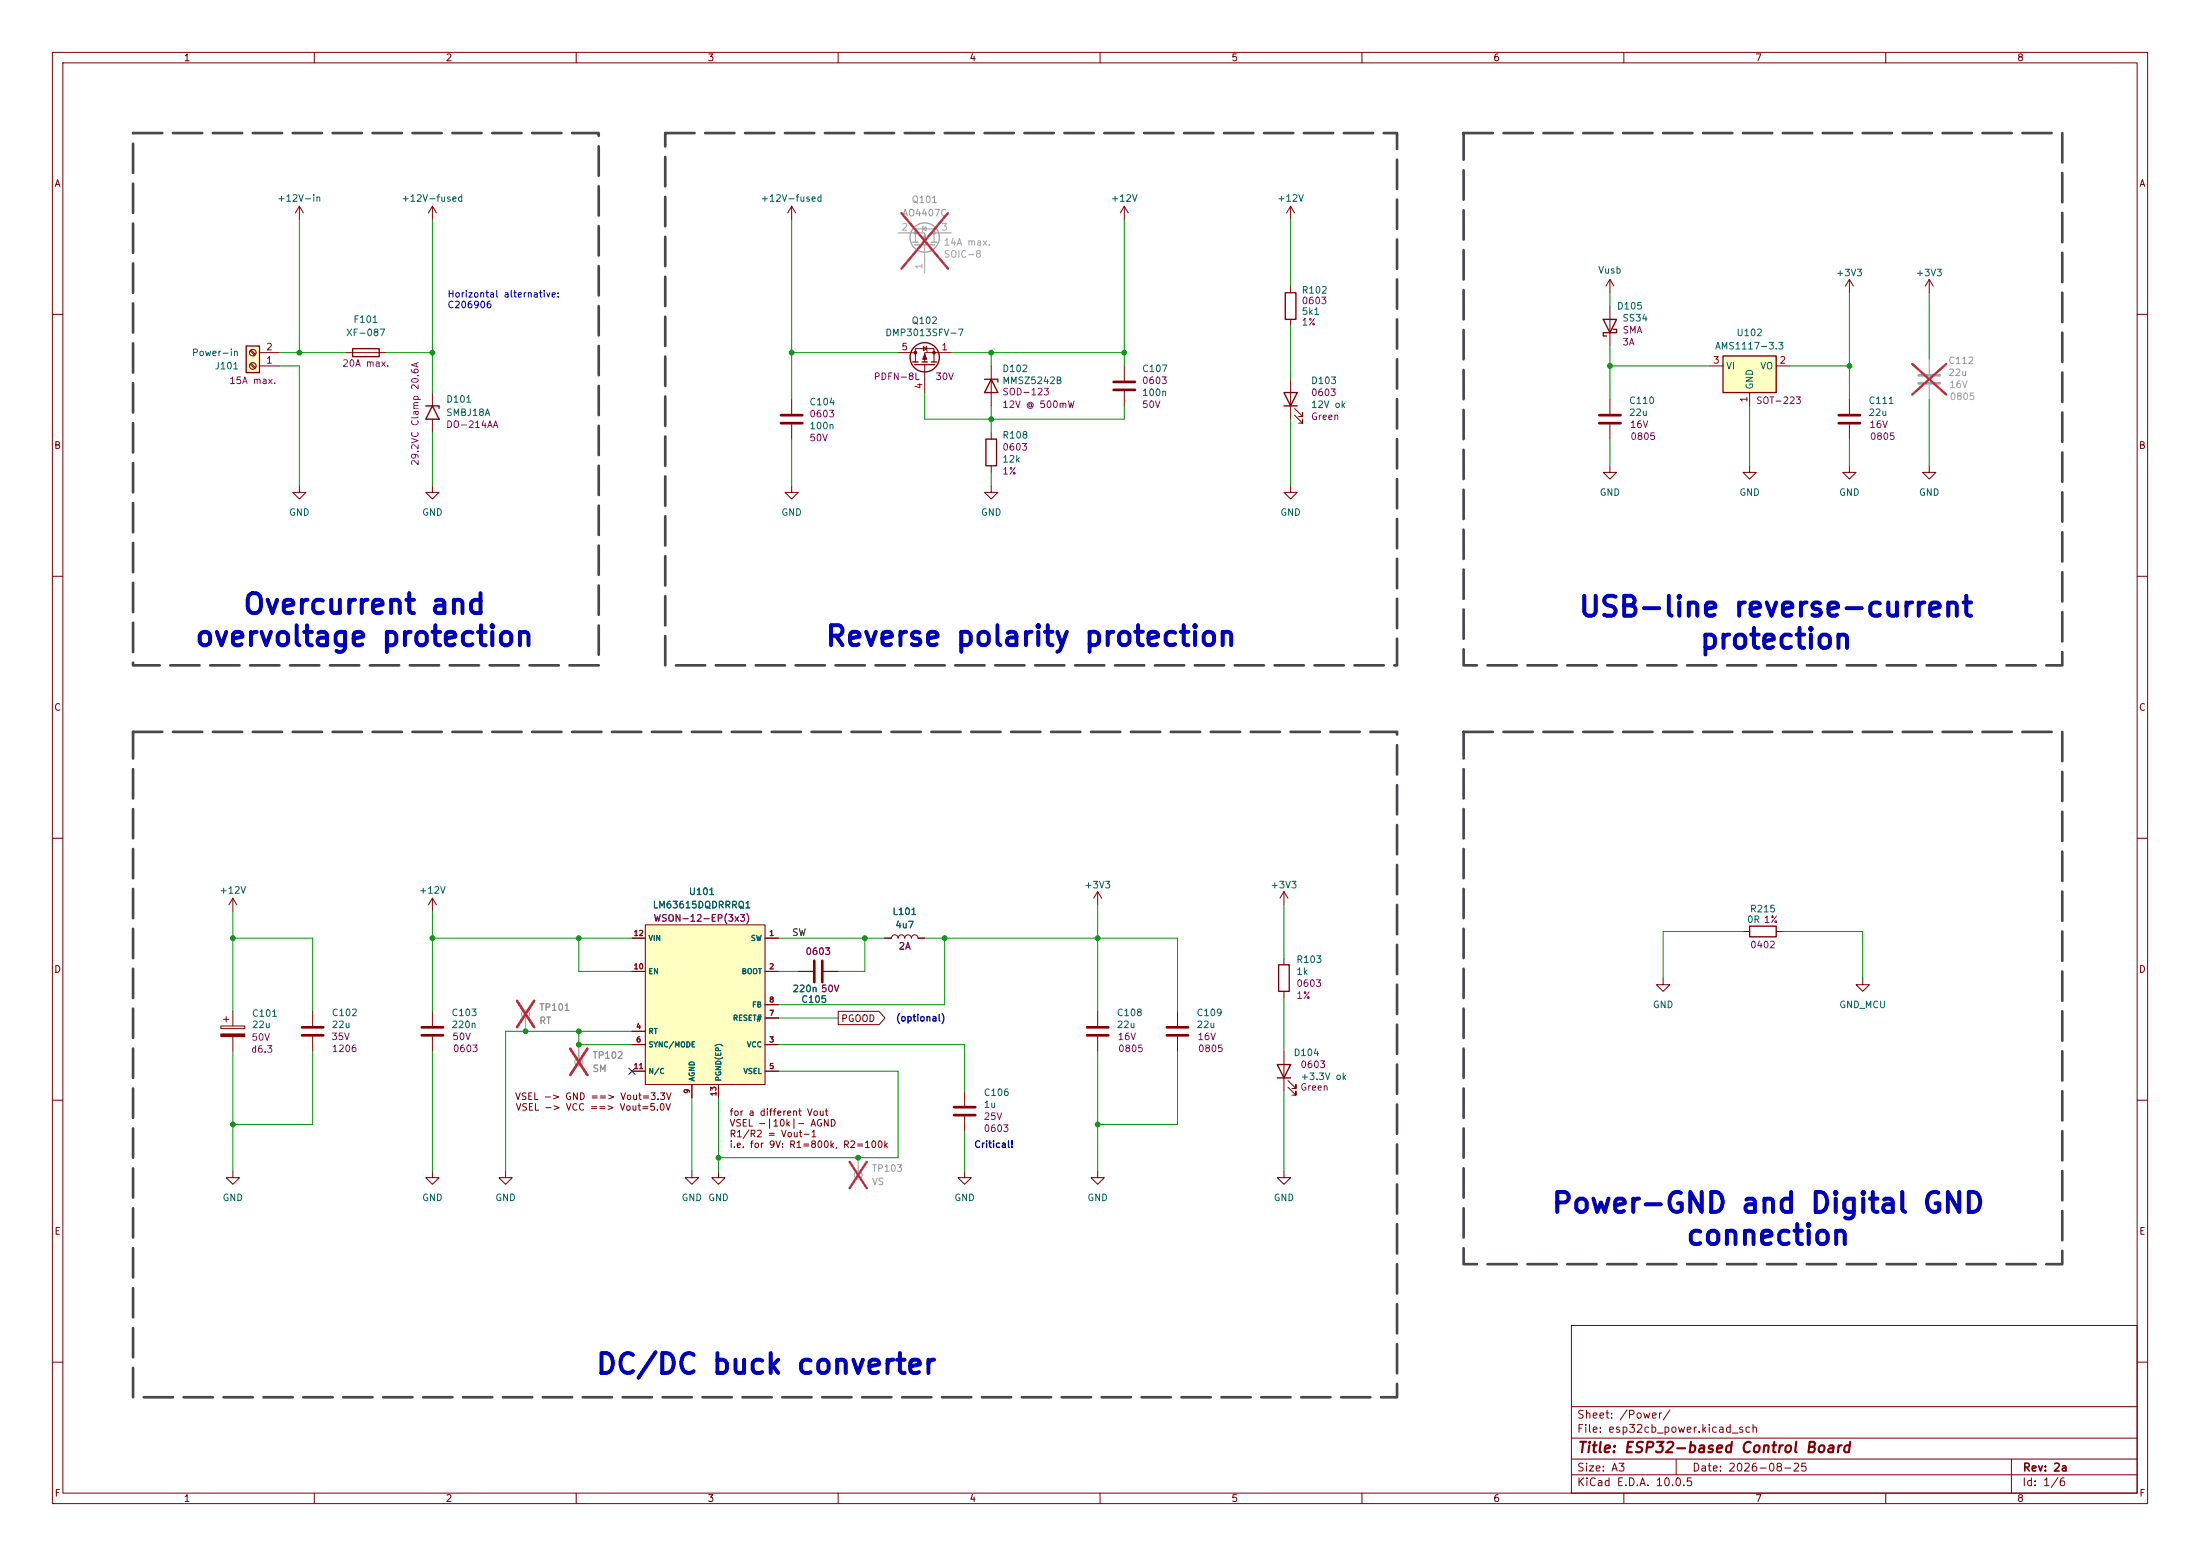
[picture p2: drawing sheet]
<svg xmlns="http://www.w3.org/2000/svg" width="420mm" height="297mm" viewBox="0 0 420 297" stroke-linecap="round" stroke-linejoin="round" font-family="sans-serif">
<g fill="none" stroke="#840000" stroke-width=".19">
<path d="M10 10h400v277h-400zM12 12h396v273h-396zM60 10v2M110 10v2M160 10v2M210 10v2M260 10v2M310 10v2M360 10v2M10 60h2M408 60h2M10 110h2"/>
<path d="M408 110h2M10 160h2M408 160h2M245.1 182.9v1.3M245.1 189.2v1.3M10 210h2M408 210h2M300 253h108v32h-108zM10 260h2M300 278.5h108M300 274.5h108M300 268.5h108"/>
<path d="M320 278.5v3M384 278.5v6.5M408 260h2M60 285v2M110 285v2M160 285v2M210 285v2M260 285v2M300 281.5h108M310 285v2M360 285v2"/>
</g>
<path d="M244.1 184.2h2v5h-2z" fill="none" stroke="#840000" stroke-width=".25"/>
<path d="M328.9 67.9h10.2v7h-10.2z" fill="#ffffc2"/>
<path d="M328.9 67.9h10.2v7h-10.2zM243.8 203.2h2.6l-1.3 2.5zM243.8 205.7h2.6" fill="none" stroke="#840000" stroke-width=".25"/>
<g fill="none" stroke="#840000" stroke-width=".19">
<path d="M326.4 69.9h2.5M334 74.9v2.6M339.1 69.9h2.5M307.3 88.9v1.3h1.3l-1.3 1.2-1.2-1.2h1.2M44.4 171.5l-.7 1.2M44.4 171.5l.8 1.2M44.4 171.5v2.5M82.5 171.5v2.5M82.5 171.5l-.7 1.2M82.5 171.5l.8 1.2M168.9 179.1h1.3a.64 .64 0 0 1 .6-.7 .64 .64 0 0 1 .6 .7 .64 .64 0 0 1 .7-.7 .64 .64 0 0 1 .6 .7 .64 .64 0 0 1 .7-.7 .64 .64 0 0 1 .6 .7 .64 .64 0 0 1 .6-.7 .64 .64 0 0 1 .7 .7h1.2M209.5 170.2v2.5"/>
<path d="M209.5 170.2l-.7 1.3M209.5 170.2l.8 1.3M245.1 170.2v2.5M245.1 170.2l-.8 1.3M245.1 170.2l.8 1.3M42.2 195.8h4.5v.5h-4.5zM42.7 194.6h1M43.2 194.1v1M44.4 193v2.8M44.4 197.9v2.8M59.7 193v2.8M59.7 197.9v2.8"/>
<path d="M82.5 193v2.8M82.5 197.9v2.8M152.4 185.4h2.8M157.2 185.4h2.8M209.5 193v2.8M209.5 197.9v2.8M224.8 193v2.8M224.8 197.9v2.8M245.1 200.7v7.6M245.9 207.5l1.5 1.5v-.7v.7h-.8M245.9 206.2l1.5 1.6v-.8v.8h-.8M44.4 223.5v1.3h1.3l-1.3 1.3-1.2-1.3h1.2"/>
<path d="M82.5 223.5v1.3h1.3l-1.3 1.3-1.2-1.3h1.2M96.5 223.5v1.3h1.3l-1.3 1.3-1.3-1.3h1.3M132.1 223.5v1.3h1.2l-1.2 1.3-1.3-1.3h1.3M137.2 223.5v1.3h1.2l-1.2 1.3-1.3-1.3h1.3M184.1 223.5v1.3h1.3l-1.3 1.3-1.2-1.3h1.2M209.5 223.5v1.3h1.3l-1.3 1.3-1.2-1.3h1.2M245.1 223.5v1.3h1.3l-1.3 1.3-1.3-1.3h1.3"/>
</g>
<g fill="none" stroke="#a1a1a1" stroke-width=".19">
<path d="M100.3 194.3v2.6M110.5 199.4v2.5M163.8 221v2.5"/>
<circle cx="100.3" cy="193.5" r=".76"/>
<circle cx="110.5" cy="202.7" r=".76"/>
<circle cx="163.8" cy="224.3" r=".76"/>
</g>
<path d="M98.7 191l3.3 5.1M102 191l-3.3 5.1M108.9 200.2l3.2 5M112.1 200.2l-3.2 5M162.2 221.8l3.3 5M165.5 221.8l-3.3 5" fill="none" stroke="#e12e31" stroke-width=".46"/>
<path d="M57.7 196.1h4M57.7 197.6h4M80.5 196.1h4.1M80.5 197.6h4.1M155.4 183.4v4.1M157 183.4v4.1M207.5 196.1h4.1M207.5 197.6h4.1M222.8 196.1h4M222.8 197.6h4" fill="none" stroke="#840000" stroke-width=".51"/>
<path d="M42.2 197.4h4.5v.5h-4.5z" fill="#840000" stroke="#840000" stroke-width=".19"/>
<path d="M123.2 176.5h22.8v30.5h-22.8z" fill="#ffffc2"/>
<g fill="none" stroke="#840000" stroke-width=".19">
<path d="M151.1 39.4v2.5M151.1 39.4l-.7 1.2M151.1 39.4l.8 1.2M214.6 39.4v2.5M214.6 39.4l-.7 1.2M214.6 39.4l.8 1.2M246.4 39.4v2.5M246.4 39.4l-.8 1.2M246.4 39.4l.7 1.2M246.4 54.6v1.3M151.1 76.2v2.8M171.4 67.3h3.4"/>
<path d="M174.8 69.1v-2.6h3.5v2.6M176.3 66.2l.6 .3-.6 .4zM176.5 69.6v5.3M176.8 66l.2 1.1M181.6 67.3h-5.1v1.8M189.2 69.9v7.6M214.6 69.9v2.7M214.6 74.7v2.8M246.4 61v1.2M246.4 72.4v7.6M247.1 79.2l1.6 1.6v-.8v.8h-.8M247.1 78l1.6 1.5v-.8v.8h-.8"/>
<path d="M151.1 92.7v1.3h1.3l-1.3 1.3-1.2-1.3h1.2M151.1 81v2.8M189.2 92.7v1.3h1.3l-1.3 1.3-1.2-1.3h1.2M189.2 82.6v1.2M189.2 88.9v1.3M246.4 92.7v1.3h1.2l-1.2 1.3-1.3-1.3h1.3M120.6 179.1h2.6M123.2 176.5h22.8v30.5h-22.8zM146 179.1h2.6M120.6 185.4h2.6M120.6 199.4h2.6M120.6 196.9h2.6"/>
<path d="M146 185.4h2.6M146 199.4h2.6M146 194.3h2.6M146 191.8h2.6M120.6 204.5h2.6M132.1 207v2.6M137.2 207v2.6M146 204.5h2.6M184.1 208.3v2.8M184.1 213.1v2.8"/>
</g>
<path d="M149.1 79.2h4.1M212.6 74.4h4.1M212.6 72.9h4.1M149.1 80.8h4.1M182.1 211.3h4.1M182.1 212.9h4.1" fill="none" stroke="#840000" stroke-width=".51"/>
<g fill="none" stroke="#840000" stroke-width=".25">
<path d="M245.4 55.9h2v5.1h-2zM174.2 69.1h1.1M174.6 69.6h3.8M176 69.1h1M177.8 69.1h1M188 72.4h2.5v.5M189.2 72.4l1.3 2.5h-2.5zM245.1 74.9h2.5l-1.2 2.6zM245.1 77.5h2.5M188.2 83.8h2v5.1h-2z"/>
<circle cx="176.5" cy="68.2" r="2.79"/>
</g>
<g fill="none" stroke="#a1a1a1" stroke-width=".25">
<path d="M174.2 46.2h1.1M174.6 46.7h3.8M176 46.2h1M177.8 46.2h1"/>
<circle cx="176.5" cy="45.3" r="2.79"/>
</g>
<path d="M171.4 44.5h5.1v1.7M174.8 46.2v-2.5h3.5v2.5M176.1 43.7l.7-.4v.8zM176.3 43.2l-.3 1M176.5 46.7v5.4M178.3 44.5h3.3" fill="none" stroke="#a1a1a1" stroke-width=".19"/>
<g fill="#a1a1a1" stroke="#a1a1a1" stroke-width=".19">
<path d="M176.5 44.7l.4 1h-.8z"/>
<circle cx="178.3" cy="44.4" r=".25"/>
<circle cx="174.8" cy="44.4" r=".25"/>
</g>
<path d="M172.1 40.7l8.9 10.6M181 40.7l-8.9 10.6" fill="none" stroke="#e12e31" stroke-width=".46"/>
<g fill="#840000" stroke="#840000" stroke-width=".19">
<path d="M176.5 67.6l.4 1h-.8z"/>
<circle cx="174.8" cy="67.3" r=".25"/>
<circle cx="178.3" cy="67.3" r=".25"/>
</g>
<path d="M47 66h2.5v5.1h-2.5z" fill="#ffffc2"/>
<path d="M47 66h2.5v5.1h-2.5zM67.3 66.5h5.1v1.6h-5.1zM81.3 77.5h2.5v.5M82.5 77.5l1.3 2.5h-2.5zM306.1 61h2.5l-1.3 2.5zM308 62.9h.6v.6h-2.5v.6h.6M334 176.8h5.1v2h-5.1z" fill="none" stroke="#840000" stroke-width=".25"/>
<g fill="none" stroke="#840000" stroke-width=".19">
<path d="M57.1 39.4l-.7 1.2M57.1 39.4l.8 1.2M57.1 39.4v2.5M82.5 39.4v2.5M82.5 39.4l-.7 1.2M82.5 39.4l.8 1.2M307.3 53.3v2.6M307.3 58.4v7.6M307.3 53.3l-.7 1.3M307.3 53.3l.8 1.3M353.1 53.3v2.6M353.1 53.3l-.8 1.3"/>
<path d="M353.1 53.3l.7 1.3M368.3 53.3l-.8 1.3M368.3 53.3l.8 1.3M368.3 53.3v2.6M47.8 69.5l.8 .9M47.8 67l.8 .8M47.9 69.3l.9 .9M47.9 66.8l.9 .8M49.5 69.9h3.8M49.5 67.3h3.8M66 67.3h7.7M82.5 74.9v2.6"/>
<path d="M307.3 76.2v2.8M353.1 76.2v2.8M57.1 92.7v1.3h1.3l-1.3 1.3-1.2-1.3h1.2M82.5 92.7v1.3h1.3l-1.3 1.3-1.2-1.3h1.2M82.5 80v2.6M307.3 81v2.8M334 88.9v1.3h1.3l-1.3 1.2-1.3-1.2h1.3M353.1 88.9v1.3h1.2l-1.2 1.2-1.3-1.2h1.3M353.1 81v2.8M368.3 88.9v1.3h1.3l-1.3 1.2-1.3-1.2h1.3M120.6 179.1h2.6M146 179.1h2.6"/>
<path d="M168.9 179.1h1.3M175.3 179.1h1.2M332.7 177.8h1.3M339.1 177.8h1.3M120.6 185.4h2.6M120.6 199.4h2.6M120.6 196.9h2.6M146 185.4h2.6M146 199.4h2.6M146 194.3h2.6M146 191.8h2.6M152.4 185.4h2.8"/>
<path d="M157.2 185.4h2.8M160 193h7.8l1.1 1.3-1.1 1.3h-7.8zM317.5 186.7v1.3h-1.3l1.3 1.2 1.3-1.2h-1.3M355.6 186.7v1.3h-1.3l1.3 1.2 1.3-1.2h-1.3M120.6 204.5h2.6M132.1 207v2.6M137.2 207v2.6M146 204.5h2.6"/>
<circle cx="48.3" cy="67.3" r=".63"/>
<circle cx="48.3" cy="69.8" r=".63"/>
</g>
<path d="M305.3 79.2h4.1M351 79.2h4.1M305.3 80.8h4.1M351 80.8h4.1" fill="none" stroke="#840000" stroke-width=".51"/>
<path d="M366.3 71.6h4M366.3 73.2h4" fill="none" stroke="#a1a1a1" stroke-width=".51"/>
<path d="M368.3 68.6v2.8M368.3 73.4v2.8M100.3 194.3v2.6M110.5 199.4v2.5" fill="none" stroke="#a1a1a1" stroke-width=".19"/>
<path d="M365.1 69.5l6.4 5.8M371.5 69.5l-6.4 5.8M98.7 191l3.3 5.1M102 191l-3.3 5.1M108.9 200.2l3.2 5M112.1 200.2l-3.2 5" fill="none" stroke="#e12e31" stroke-width=".46"/>
<g fill="none" stroke="#009600" stroke-width=".19">
<path d="M57.1 41.9v25.4M82.5 41.9v33M151.1 41.9v34.3M214.6 41.9v28M246.4 41.9v12.7M307.3 55.9v2.5M353.1 55.9v20.3M368.3 55.9v12.7M53.3 69.9h3.8v22.8M53.3 67.3h12.7M73.7 67.3h8.8M151.1 67.3h20.3"/>
<path d="M176.5 74.9v5.1h38.1v-2.5M181.6 67.3h33M189.2 67.3v2.6M189.2 77.5v5.1M246.4 62.2v10.2M307.3 69.9h19.1M307.3 66v10.2M334 77.5v11.4M341.6 69.9h11.5M368.3 76.2v12.7M82.5 82.6v10.1M151.1 83.8v8.9"/>
<path d="M189.2 90.2v2.5M246.4 80v12.7M307.3 83.8v5.1M353.1 83.8v5.1M44.4 179.1h15.3v13.9M44.4 174v19M82.5 174v19M82.5 179.1h38.1M110.5 179.1v6.3h10.1M148.6 179.1h20.3M165.1 179.1v6.3h-5.1M176.5 179.1h48.3v13.9"/>
<path d="M180.3 179.1v12.7h-31.7M209.5 172.7v20.3M245.1 172.7v10.2M332.7 177.8h-15.2v8.9M340.4 177.8h15.2v8.9M110.5 196.9v2.5h10.1M120.6 196.9h-24.1v26.6M148.6 199.4h35.5v8.9M148.6 194.3h11.4M148.6 185.4h3.8M245.1 190.5v10.2M44.4 200.7v22.8"/>
<path d="M59.7 200.7v13.9h-15.3M82.5 200.7v22.8M132.1 209.6v13.9M137.2 209.6v13.9M148.6 204.5h22.8v16.5h-34.2M184.1 215.9v7.6M209.5 200.7v22.8M224.8 200.7v13.9h-15.3M245.1 208.3v15.2"/>
</g>
<path d="M120 203.9l1.3 1.2M121.3 203.9l-1.3 1.2" fill="none" stroke="#000084" stroke-width=".19"/>
<path d="M25.4 25.4h88.9v101.6h-88.9zM127 25.4h139.7v101.6h-139.7zM279.4 25.4h114.3v101.6h-114.3zM25.4 139.7h241.3v127h-241.3zM279.4 139.7h114.3v101.6h-114.3z" fill="none" stroke="#484848" stroke-width=".51" stroke-dasharray="5.6 2"/>
<g fill="#009600" stroke="#009600" stroke-width=".19">
<circle cx="82.5" cy="67.3" r=".46"/>
<circle cx="57.1" cy="67.3" r=".46"/>
<circle cx="163.8" cy="221" r=".46"/>
<circle cx="137.2" cy="221" r=".46"/>
<circle cx="209.5" cy="214.6" r=".46"/>
<circle cx="209.5" cy="179.1" r=".46"/>
<circle cx="82.5" cy="179.1" r=".46"/>
<circle cx="110.5" cy="199.4" r=".46"/>
<circle cx="44.4" cy="214.6" r=".46"/>
<circle cx="110.5" cy="196.9" r=".46"/>
<circle cx="44.4" cy="179.1" r=".46"/>
<circle cx="100.3" cy="196.9" r=".46"/>
<circle cx="110.5" cy="179.1" r=".46"/>
<circle cx="165.1" cy="179.1" r=".46"/>
<circle cx="180.3" cy="179.1" r=".46"/>
<circle cx="353.1" cy="69.9" r=".46"/>
<circle cx="307.3" cy="69.9" r=".46"/>
<circle cx="151.1" cy="67.3" r=".46"/>
<circle cx="189.2" cy="80" r=".46"/>
<circle cx="214.6" cy="67.3" r=".46"/>
<circle cx="189.2" cy="67.3" r=".46"/>
</g>
<g font-size="3.8" fill="#0000c2">
<text x="46.2" y="118.2">Overcurrent and</text>
<text x="301.2" y="118.7">USB-line reverse-current</text>
<text x="37" y="124.3">overvoltage protection</text>
<text x="157.4" y="124.3">Reverse polarity protection</text>
<text x="324.3" y="124.8">protection</text>
<text x="296" y="232.5">Power-GND and Digital GND</text>
<text x="321.7" y="238.6">connection</text>
<text x="113.5" y="263.2">DC/DC buck converter</text>
</g>
<text font-size="2" fill="#840000" x="301" y="277.8">Title: ESP32-based Control Board</text>
<g font-size="1.5" fill="#840000">
<text x="300.9" y="273.8">File: esp32cb_power.kicad_sch</text>
<text x="300.9" y="271.1">Sheet: /Power/</text>
<text x="300.9" y="281.2">Size: A3</text>
<text x="322.9" y="281.2">Date: 2026-08-25</text>
<text x="386" y="281.2">Rev: 2a</text>
<text x="300.9" y="284">KiCad E.D.A. 10.0.5</text>
<text x="385.9" y="284">Id: 1/6</text>
</g>
<g font-size="1.3" fill="#840000">
<text x="35" y="12">1</text>
<text x="85" y="12">2</text>
<text x="135" y="12">3</text>
<text x="185" y="12">4</text>
<text x="235" y="12">5</text>
<text x="285" y="12">6</text>
<text x="335" y="12">7</text>
<text x="385" y="12">8</text>
<text x="10.3" y="36">A</text>
<text x="408.3" y="36">A</text>
<text x="10.2" y="86">B</text>
<text x="408.2" y="86">B</text>
<text x="10.2" y="136">C</text>
<text x="408.2" y="136">C</text>
<text x="10.2" y="186">D</text>
<text x="408.2" y="186">D</text>
<text x="160.5" y="195.4">PGOOD</text>
<text x="98.2" y="210.3">VSEL -&gt; GND ==&gt; Vout=3.3V</text>
<text x="98.3" y="212.3">VSEL -&gt; VCC ==&gt; Vout=5.0V</text>
<text x="139.2" y="213.3">for a different Vout</text>
<text x="139.2" y="215.3">VSEL -|10k|- AGND</text>
<text x="139.2" y="217.4">R1/R2 = Vout-1</text>
<text x="139.2" y="219.4">i.e. for 9V: R1=800k, R2=100k</text>
<text x="10.3" y="236">E</text>
<text x="408.3" y="236">E</text>
<text x="10.3" y="286">F</text>
<text x="35" y="287">1</text>
<text x="85" y="287">2</text>
<text x="135" y="287">3</text>
<text x="185" y="287">4</text>
<text x="235" y="287">5</text>
<text x="285" y="287">6</text>
<text x="335" y="287">7</text>
<text x="385" y="287">8</text>
<text x="408.3" y="286">F</text>
</g>
<g font-size="1.3" fill="#006464">
<text x="52.8" y="38.8">+12V-in</text>
<text x="76.5" y="38.8">+12V-fused</text>
<text x="145.1" y="38.8">+12V-fused</text>
<text x="212" y="38.8">+12V</text>
<text x="243.7" y="38.8">+12V</text>
<text x="305" y="52.5">Vusb</text>
<text x="350.4" y="53">+3V3</text>
<text x="365.6" y="53">+3V3</text>
<text x="248.4" y="56.3">R102</text>
<text x="308.6" y="59.4">D105</text>
<text x="66" y="64.5">XF-087</text>
<text x="67.4" y="61.9">F101</text>
<text x="168.9" y="64.5">DMP3013SFV-7</text>
<text x="173.9" y="62.2">Q102</text>
<text x="248.4" y="60.4">5k1</text>
<text x="309.6" y="61.7">SS34</text>
<text x="331.4" y="64.5">U102</text>
<text x="36.5" y="68.3">Power-in</text>
<text x="40.9" y="70.8">J101</text>
<text x="191.2" y="71.3">D102</text>
<text x="217.9" y="71.3">C107</text>
<text x="327.3" y="67">AMS1117-3.3</text>
<text x="329.4" y="70.8">VI</text>
<text x="335.9" y="70.8">VO</text>
<text x="85.1" y="77.2">D101</text>
<text x="154.4" y="77.7">C104</text>
<text x="191.2" y="73.6">MMSZ5242B</text>
<text x="217.9" y="75.9">100n</text>
<text x="250.2" y="73.6">D103</text>
<text x="310.9" y="77.4">C110</text>
<text x="335" y="74.4" transform="rotate(-90 335 74.4)">GND</text>
<text x="356.6" y="77.4">C111</text>
<text x="85.1" y="79.7">SMBJ18A</text>
<text x="154.4" y="82.2">100n</text>
<text x="250.2" y="78.2">12V ok</text>
<text x="310.9" y="79.7">22u</text>
<text x="356.6" y="79.7">22u</text>
<text x="191.2" y="84">R108</text>
<text x="191.2" y="88.6">12k</text>
<text x="305.3" y="94.9">GND</text>
<text x="331.9" y="94.9">GND</text>
<text x="351" y="94.9">GND</text>
<text x="366.2" y="94.9">GND</text>
<text x="55.1" y="98.8">GND</text>
<text x="80.5" y="98.8">GND</text>
<text x="149.1" y="98.8">GND</text>
<text x="187.2" y="98.8">GND</text>
<text x="244.3" y="98.8">GND</text>
<text x="41.8" y="170.9">+12V</text>
<text x="79.9" y="170.9">+12V</text>
<text x="124.5" y="173.7">LM63615DQDRRRQ1</text>
<text x="131.4" y="171.1">U101</text>
<text x="206.9" y="169.9">+3V3</text>
<text x="242.4" y="169.9">+3V3</text>
<text x="170.3" y="175">L101</text>
<text x="170.8" y="177.5">4u7</text>
<text x="333.4" y="176.5">0R 1%</text>
<text x="334" y="174.4">R215</text>
<text x="247.4" y="184.1">R103</text>
<text x="151.2" y="189.7">220n 50V</text>
<text x="152.9" y="191.7">C105</text>
<text x="247.4" y="186.4">1k</text>
<text x="48" y="194.4">C101</text>
<text x="48" y="196.5">22u</text>
<text x="63.2" y="194.3">C102</text>
<text x="63.2" y="196.5">22u</text>
<text x="86.1" y="194.3">C103</text>
<text x="86.1" y="196.5">220n</text>
<text x="213.1" y="194.3">C108</text>
<text x="213.1" y="196.5">22u</text>
<text x="228.3" y="194.3">C109</text>
<text x="228.3" y="196.5">22u</text>
<text x="315.4" y="192.7">GND</text>
<text x="351" y="192.7">GND_MCU</text>
<text x="246.9" y="201.9">D104</text>
<text x="187.7" y="209.5">C106</text>
<text x="248.2" y="206.4">+3.3V ok</text>
<text x="187.7" y="211.8">1u</text>
<text x="42.4" y="229.6">GND</text>
<text x="80.5" y="229.6">GND</text>
<text x="94.5" y="229.6">GND</text>
<text x="130" y="229.6">GND</text>
<text x="135.1" y="229.6">GND</text>
<text x="182.1" y="229.6">GND</text>
<text x="207.5" y="229.6">GND</text>
<text x="243" y="229.6">GND</text>
</g>
<g font-size="1.3" fill="#989898">
<text x="172.1" y="41.6">AO4407C</text>
<text x="173.9" y="39.1">Q101</text>
<text x="371.8" y="69.8">C112</text>
<text x="371.8" y="72.1">22u</text>
<text x="102.9" y="193.2">TP101</text>
<text x="102.9" y="195.8">RT</text>
<text x="113" y="202.4">TP102</text>
<text x="113" y="204.9">SM</text>
<text x="166.4" y="224">TP103</text>
<text x="166.4" y="226.5">VS</text>
</g>
<g font-size="1.3" fill="#aaa">
<text x="172" y="44.3">2</text>
<text x="179.6" y="44.3">3</text>
<text x="176.4" y="51.5" transform="rotate(-90 176.4 51.5)">1</text>
</g>
<g font-size="1.3" fill="#a1a1a1">
<text x="180.1" y="47.2">14A max.</text>
<text x="180.1" y="49.5">SOIC-8</text>
<text x="372" y="74.4">16V</text>
<text x="372.1" y="76.7">0805</text>
</g>
<g font-size="1.3" fill="#0000c2">
<text x="85.3" y="57.1">Horizontal alternative:</text>
<text x="85.3" y="59.1">C206906</text>
<text x="170.9" y="195.3">(optional)</text>
<text x="185.9" y="219.4">Critical!</text>
</g>
<g font-size="1.3" fill="#840084">
<text x="248.4" y="58.4">0603</text>
<text x="248.4" y="62.4">1%</text>
<text x="309.7" y="64">SMA</text>
<text x="65.2" y="70.3">20A max.</text>
<text x="309.6" y="66.2">3A</text>
<text x="43.7" y="73.6">15A max.</text>
<text x="166.7" y="72.8">PDFN-8L</text>
<text x="178.5" y="72.8">30V</text>
<text x="191.2" y="75.8">SOD-123</text>
<text x="217.9" y="73.6">0603</text>
<text x="250.2" y="75.9">0603</text>
<text x="335.1" y="77.4">SOT-223</text>
<text x="85.1" y="82">DO-214AA</text>
<text x="154.4" y="80">0603</text>
<text x="191.2" y="78.2">12V @ 500mW</text>
<text x="217.9" y="78.2">50V</text>
<text x="250.2" y="80.5">Green</text>
<text x="311" y="82">16V</text>
<text x="356.8" y="82">16V</text>
<text x="80.2" y="89" transform="rotate(-90 80.2 89)">29.2VC Clamp 20.6A</text>
<text x="154.4" y="84.5">50V</text>
<text x="191.2" y="86.3">0603</text>
<text x="311.1" y="84.3">0805</text>
<text x="356.9" y="84.3">0805</text>
<text x="191.2" y="90.9">1%</text>
<text x="124.7" y="176.2">WSON-12-EP(3x3)</text>
<text x="153.7" y="182.6">0603</text>
<text x="171.4" y="181.6">2A</text>
<text x="334" y="181.3">0402</text>
<text x="247.4" y="188.7">0603</text>
<text x="247.4" y="191">1%</text>
<text x="47.8" y="201.2">d6.3</text>
<text x="47.9" y="199">50V</text>
<text x="63.1" y="198.8">35V</text>
<text x="63.2" y="201.1">1206</text>
<text x="86.3" y="198.8">50V</text>
<text x="86.4" y="201.1">0603</text>
<text x="213.3" y="198.8">16V</text>
<text x="213.4" y="201.1">0805</text>
<text x="228.5" y="198.8">16V</text>
<text x="228.6" y="201.1">0805</text>
<text x="248.1" y="208.5">Green</text>
<text x="248.2" y="204.2">0603</text>
<text x="187.7" y="214.1">25V</text>
<text x="187.7" y="216.4">0603</text>
</g>
<g font-size="1.3" fill="#a90000">
<text x="50.7" y="69.7">1</text>
<text x="50.7" y="67.2">2</text>
<text x="172" y="67.2">5</text>
<text x="179.6" y="67.2">1</text>
<text x="326.9" y="69.7">3</text>
<text x="339.6" y="69.7">2</text>
<text x="176.4" y="74.4" transform="rotate(-90 176.4 74.4)">4</text>
<text x="333.9" y="76.9" transform="rotate(-90 333.9 76.9)">1</text>
</g>
<text font-size="1.3" fill="#0f0f0f" x="151.1" y="178.9">SW</text>
<g font-size="1" fill="#a90000">
<text x="120.9" y="178.9">12</text>
<text x="146.7" y="178.9">1</text>
<text x="120.9" y="185.2">10</text>
<text x="146.7" y="185.2">2</text>
<text x="146.7" y="191.6">8</text>
<text x="121.3" y="196.7">4</text>
<text x="146.7" y="194.1">7</text>
<text x="121.3" y="199.2">6</text>
<text x="146.7" y="199.2">3</text>
<text x="120.9" y="204.3">11</text>
<text x="131.9" y="208.9" transform="rotate(-90 131.9 208.9)">9</text>
<text x="137" y="209.3" transform="rotate(-90 137 209.3)">13</text>
<text x="146.7" y="204.3">5</text>
</g>
<g font-size="1" fill="#006464">
<text x="123.7" y="179.8">VIN</text>
<text x="143.2" y="179.8">SW</text>
<text x="123.7" y="186.2">EN</text>
<text x="141.5" y="186.2">BOOT</text>
<text x="123.7" y="197.6">RT</text>
<text x="139.8" y="195.1">RESET#</text>
<text x="143.5" y="192.5">FB</text>
<text x="123.7" y="200.1">SYNC/MODE</text>
<text x="142.5" y="200.1">VCC</text>
<text x="123.7" y="205.2">N/C</text>
<text x="132.8" y="206.5" transform="rotate(-90 132.8 206.5)">AGND</text>
<text x="137.9" y="206.5" transform="rotate(-90 137.9 206.5)">PGND(EP)</text>
<text x="141.8" y="205.2">VSEL</text>
</g>
</svg>
